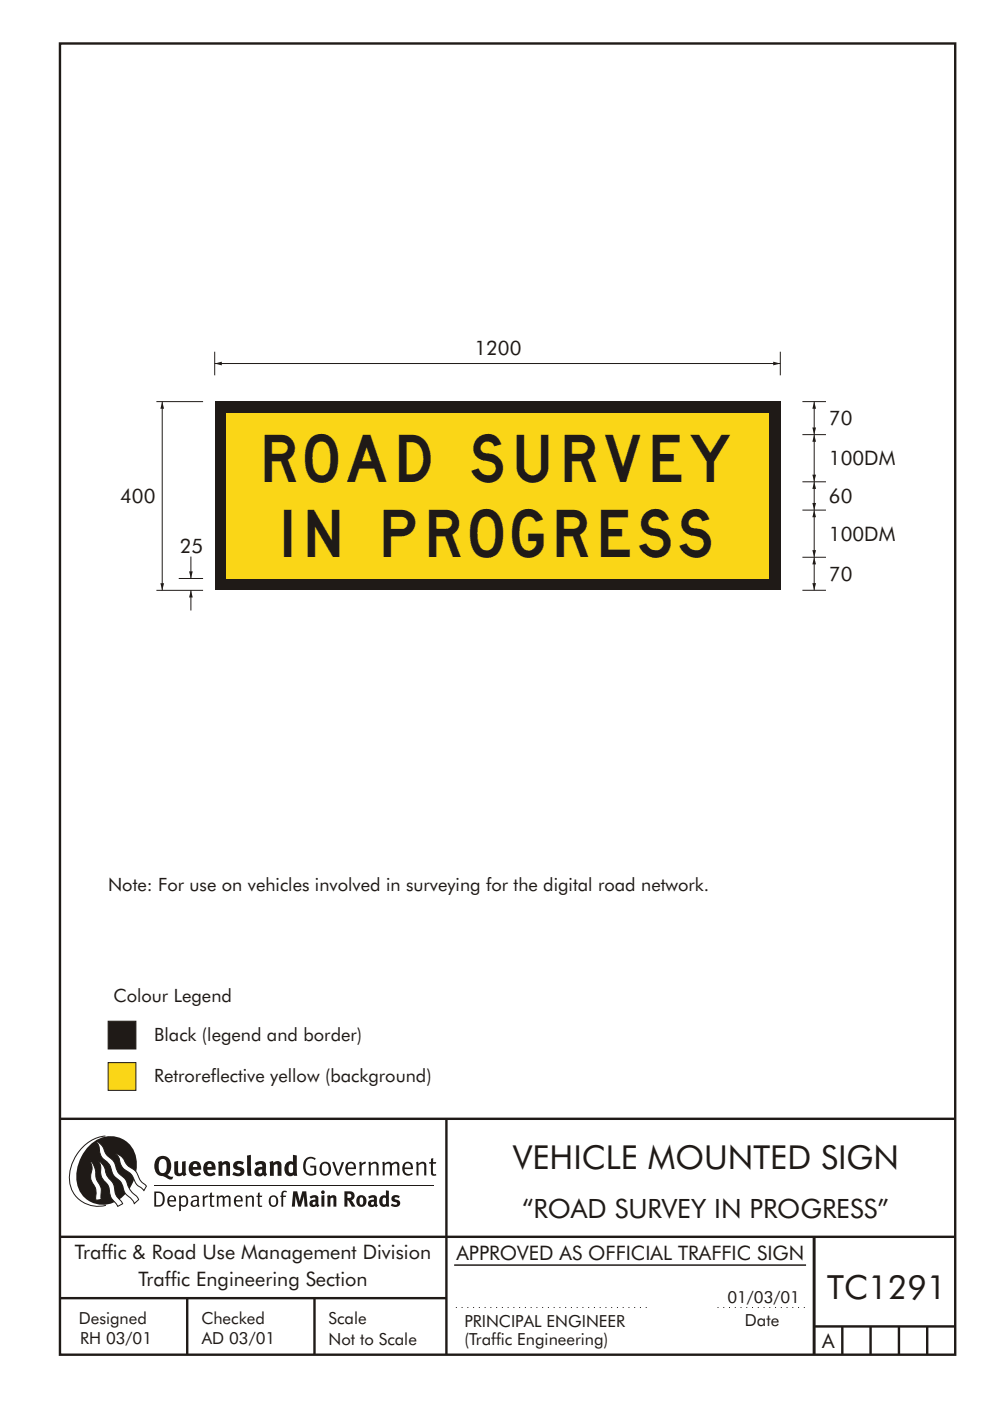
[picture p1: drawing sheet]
<svg xmlns="http://www.w3.org/2000/svg" width="210mm" height="297mm" viewBox="0 0 210 297" stroke-linecap="round" stroke-linejoin="round" font-family="sans-serif">
<g fill="none" stroke="#1f1a17" stroke-width=".51">
<path d="M12.7 9.2h190v278h-190zM12.7 237.2h190M94.7 237.1v50.1M12.7 262.2h190.1M12.7 275.2h82M39.7 275.2v12M66.7 275.2v12M172.7 262.2v25M172.7 281.2h30M178.7 281.2v6M184.7 281.2v6M190.7 281.2v6"/>
<path d="M196.7 281.2v6"/>
</g>
<path d="M96.4 268.2h74.6" fill="none" stroke="#1f1a17" stroke-width=".21"/>
<path d="M96.7 277.2h40.9" fill="none" stroke="#1f1a17" stroke-width=".21" stroke-dasharray=".2 1" stroke-linecap="butt"/>
<g fill="#1f1a17">
<path d="M64.9 245.6a1.61 1.61 0 0 1 2.1 .1l-.2 .2a1.17 1.17 0 0 0-1.4-.1 1.17 1.17 0 0 0-.6 1.2 1.42 1.42 0 0 0 1.2 1.9l.7-.2v-1.2h-.8l-.1-.4h1.3v1.9a1.82 1.82 0 0 1-2.2-.1 1.82 1.82 0 0 1-.6-2.1l.2-.7z" fill-rule="evenodd"/>
<path d="M68.2 246.6a1.77 1.77 0 0 0 .4 2.6 1.39 1.39 0 0 0 1.4-.5 1.39 1.39 0 0 0 .2-1.5 1.19 1.19 0 0 0-2-.6zM68.5 246.8a.83 .83 0 0 1 1 .1 .83 .83 0 0 1 .2 1 .75 .75 0 0 1-.6 1 .75 .75 0 0 1-.8-.8v-.9z" fill-rule="evenodd"/>
<path d="M70.5 246.4l.4-.1 .8 2.4 .8-2.3h.5l-1.1 2.8h-.4z" fill-rule="evenodd"/>
<path d="M73.6 246.7a1.74 1.74 0 0 0 .5 2.5h.9l.5-.3-.2-.3a.89 .89 0 0 1-1.1 .2 .89 .89 0 0 1-.4-.9h1.7a1.15 1.15 0 0 0-.4-1.4 1.15 1.15 0 0 0-1.5 .2zM74 246.9a.67 .67 0 0 1 .8-.1 .67 .67 0 0 1 .3 .7h-1.3z" fill-rule="evenodd"/>
<path d="M76.2 246.4l.4-.1 .1 .5 .5-.4 .5-.1-.2 .5a.61 .61 0 0 0-.8 .6v1.8h-.4z" fill-rule="evenodd"/>
<path d="M78.1 246.4l.5-.1 .1 .5a.89 .89 0 0 1 .9-.5 .89 .89 0 0 1 .7 .8v2.1h-.4v-2.1l-.1-.3-.3-.1-.8 .4v2.1h-.4z" fill-rule="evenodd"/>
<path d="M81.1 246.4l.4-.1 .1 .4a.83 .83 0 0 1 .8-.4 .83 .83 0 0 1 .7 .5 .86 .86 0 0 1 .9-.5 .86 .86 0 0 1 .7 .8v2.1h-.4l-.1-2.3a.5 .5 0 0 0-.8 0l-.2 .2v2.1h-.5v-2.2l-.4-.3-.7 .4v2.1h-.4z" fill-rule="evenodd"/>
<path d="M85.7 246.7a1.74 1.74 0 0 0 .5 2.5h.9l.5-.3-.2-.3a.89 .89 0 0 1-1.1 .2 .89 .89 0 0 1-.4-.9h1.7a1.15 1.15 0 0 0-.5-1.4 1.15 1.15 0 0 0-1.4 .2zM86 246.9a.67 .67 0 0 1 .9-.1 .67 .67 0 0 1 .3 .7h-1.3z" fill-rule="evenodd"/>
<path d="M88.3 246.4l.4-.1 .1 .5a.89 .89 0 0 1 .9-.5 .89 .89 0 0 1 .7 .8v2.1h-.4v-2.1l-.1-.3-.3-.1-.8 .4v2.1h-.4z" fill-rule="evenodd"/>
<path d="M91.5 245.7l.4-.2v.9h.7l-.2 .3h-.5v2.1l.1 .1h.5l.1 .3a.71 .71 0 0 1-1.2-.5v-2h-.3v-.3h.3z" fill-rule="evenodd"/>
<path d="M37 246.3l.8-.2v2a.46 .46 0 0 0 .2 .7 .46 .46 0 0 0 .6-.3v-2.2l.8-.1v2.3l.2 .6-.6 .3-.2-.3a1.03 1.03 0 0 1-1.2 .2 1.03 1.03 0 0 1-.6-1z" fill-rule="evenodd"/>
<path d="M40.4 246.6a1.64 1.64 0 0 0 0 2.3 1.64 1.64 0 0 0 2.3 .1l-.4-.5a.78 .78 0 0 1-.9 .3 .78 .78 0 0 1-.5-.8h1.8a1.37 1.37 0 0 0-.6-1.6 1.37 1.37 0 0 0-1.7 .2zM41 246.9a.48 .48 0 0 1 .7-.1 .48 .48 0 0 1 .2 .6h-1z" fill-rule="evenodd"/>
<path d="M43.5 246.6a1.65 1.65 0 0 0-.2 2 1.65 1.65 0 0 0 1.9 .7l.5-.3-.3-.5a.78 .78 0 0 1-.9 .3 .78 .78 0 0 1-.5-.8h1.8a1.37 1.37 0 0 0-.6-1.6 1.37 1.37 0 0 0-1.7 .2zM44.1 246.9a.48 .48 0 0 1 .6-.1 .48 .48 0 0 1 .2 .6h-.9z" fill-rule="evenodd"/>
<path d="M46.3 246.4l.7-.3 .1 .4a.95 .95 0 0 1 1-.3 .95 .95 0 0 1 .7 .9v2.2h-.8v-2.3l-.3-.2-.5 .3v2.2h-.8z" fill-rule="evenodd"/>
<path d="M49.7 246.5a1.73 1.73 0 0 1 2-.1l-.2 .6-.6-.2a.42 .42 0 0 0-.6 .3l.2 .2a1.23 1.23 0 0 1 1.4 1 1.47 1.47 0 0 1-2.3 .9l-.3-.1 .3-.6 .7 .3a.47 .47 0 0 0 .7-.3 .87 .87 0 0 0-1-.6l-.4-.2-.1-.4z" fill-rule="evenodd"/>
<path d="M54.1 246.6l.3 .6 .3-.2a.62 .62 0 0 1 .9 0v.4a1.21 1.21 0 0 0-1.3 .3 1.21 1.21 0 0 0-.2 1.4 1.19 1.19 0 0 0 1.7 0l.5 .3 .4-.4-.3-.4v-1.3a.96 .96 0 0 0-1.3-1.1zM55 248.1l.6-.1v.6a.43 .43 0 0 1-.6 .1 .43 .43 0 0 1 0-.6z" fill-rule="evenodd"/>
<path d="M57.2 246.4l.7-.3 .1 .4a.95 .95 0 0 1 1-.3 .95 .95 0 0 1 .7 .9v2.2h-.8v-2.3l-.3-.2-.5 .3v2.2h-.8z" fill-rule="evenodd"/>
<path d="M62.2 244.8v1.6a1.29 1.29 0 0 0-1.4 .1 1.29 1.29 0 0 0-.5 1.3 1.24 1.24 0 0 0 .5 1.4 1.24 1.24 0 0 0 1.5-.1l.1 .2h.7l-.1-4.3zM61.5 246.9h.4l.3 .1v1.5l-.3 .2a.48 .48 0 0 1-.6-.5 1.52 1.52 0 0 1 .2-1.3z" fill-rule="evenodd"/>
<path d="M52.4 245l.8-.2 .2 4.5h-.8l-.1-.2z" fill-rule="evenodd"/>
</g>
<path d="M22.4 240.9a9 9 0 0 0-7.4 10.8 6.2 6.2 0 0 0 7.5 3.9M32.7 251.4h59.4" fill="none" stroke="#1f1a17" stroke-width=".21"/>
<path d="M19.1 242.7a5.7 5.7 0 0 1 6.5-1.4 5.7 5.7 0 0 1 3.4 5.7 8.6 8.6 0 0 1-6.2 8.4 5.7 5.7 0 0 1-6.5-7.1 9.9 9.9 0 0 1 2.8-5.6z" fill-rule="evenodd" fill="#1f1a17"/>
<path d="M24.4 244.6a3.1 3.1 0 0 1 2.3 2.1l.8 .8a3.2 3.2 0 0 1 2 2.3l.4 .7 1.2 1-.6 .9-.2-.3a3.5 3.5 0 0 1-1.9-2 3.8 3.8 0 0 0-2.1-2.2 3.5 3.5 0 0 1-1-2.3zM20.4 242a3.4 3.4 0 0 1 1.9 2.4l.7 .9a3.3 3.3 0 0 1 1.7 2.5 4.4 4.4 0 0 0 1.7 2l.3 .3a6.1 6.1 0 0 0 2.5 3.7l.2 .5-.9 .9a6.1 6.1 0 0 0-1.9-2.2l-.4-.7a3.6 3.6 0 0 0-1.9-2.8l-.6-1.1a3.6 3.6 0 0 0-1.9-2.8 3.7 3.7 0 0 1-.8-2.4zM21 246.2a3.4 3.4 0 0 1 1.5 2.7l.6 .9a3.8 3.8 0 0 1 1.4 3.1l.3 .8 1.2 1.5-1 .6-.5-.8a3.2 3.2 0 0 1-1.3-2.8 4.3 4.3 0 0 0-1.4-2.2 4.7 4.7 0 0 1-.5-2.9zM19.2 246.1a5.1 5.1 0 0 1 1.2 3.7l.3 .7a3.1 3.1 0 0 1 .7 3l.1 .8-1.1 .2-.1-.8a3.5 3.5 0 0 0-.9-3.2 3.6 3.6 0 0 1 .1-2.6z" fill-rule="evenodd" fill="#fff" stroke="#1f1a17" stroke-width=".21"/>
<g fill="#1f1a17">
<path d="M33.4 245.5a2.51 2.51 0 0 0 .4 3.7l.8 .2a2.78 2.78 0 0 0 2 .6l.2-.5h-.6l-.7-.4a2.56 2.56 0 0 0 0-3.8 1.83 1.83 0 0 0-2.1 .2zM34 245.9a.87 .87 0 0 1 1 0 .87 .87 0 0 1 .4 .9v.4a1.17 1.17 0 0 1-.9 1.5h-.3a2.38 2.38 0 0 1-.2-2.8z" fill-rule="evenodd"/>
<path d="M33.1 252.9v2.6a1.12 1.12 0 0 0 1.2-.3 1.12 1.12 0 0 0 .2-1.1l-.1-.6-.3-.4zM32.7 252.6h1.1a1.67 1.67 0 0 1 1.2 1.7 1.67 1.67 0 0 1-1.3 1.5h-1zM36.1 253.9l-.2 .6h1.1a.55 .55 0 0 0-.3-.7 .55 .55 0 0 0-.6 .1zM35.8 253.8a.95 .95 0 0 1 1.2-.2 .95 .95 0 0 1 .4 1.1h-1.5a.72 .72 0 0 0 .4 .8 .72 .72 0 0 0 .9-.1l.1 .2a1.15 1.15 0 0 1-1.5 0 1.15 1.15 0 0 1-.2-1.5zM38.4 254.1v1.2a.7 .7 0 0 0 .9 .1 .7 .7 0 0 0 .2-.9 .61 .61 0 0 0-.4-.7 .61 .61 0 0 0-.7 .3zM38 253.5l.3-.1 .1 .4a.95 .95 0 0 1 1.2-.1 .95 .95 0 0 1 .3 1.1 .92 .92 0 0 1-.5 1 .92 .92 0 0 1-1-.2v1.1l-.4 .1zM40.9 254.9a.5 .5 0 0 0 .2 .7 .5 .5 0 0 0 .7-.3v-.7zM40.5 253.8a1 1 0 0 1 1.7 .2v1.4l.2 .3-.2 .2-.3-.3a.78 .78 0 0 1-1.4-.1 .78 .78 0 0 1 .8-1.1h.5a.58 .58 0 0 0-.3-.7 .58 .58 0 0 0-.7 .3zM43 253.5l.3-.1 .1 .4 .3-.3h.5l-.2 .3a.52 .52 0 0 0-.6 .6v1.4h-.4zM44.6 252.9l.4-.1-.1 .7h.6l-.1 .3h-.5v1.5a.35 .35 0 0 0 .6 .3v.2a.57 .57 0 0 1-.6 .1 .57 .57 0 0 1-.3-.5v-1.6h-.3v-.3h.3zM45.9 253.5l.4-.1 .1 .4 .2-.2a.64 .64 0 0 1 1 .2 .7 .7 0 0 1 .8-.4 .7 .7 0 0 1 .5 .7v1.7h-.4v-1.7l-.2-.3-.7 .3v1.7h-.3v-1.6a.38 .38 0 0 0-.3-.5 .38 .38 0 0 0-.5 .3l-.1 .1v1.7h-.4zM50.2 253.9l-.2 .6h1.1a.55 .55 0 0 0-.2-.7 .55 .55 0 0 0-.7 .1zM49.9 253.8a.95 .95 0 0 1 1.2-.2 .95 .95 0 0 1 .4 1.1h-1.5a.72 .72 0 0 0 .4 .8 .72 .72 0 0 0 .9-.1l.1 .2a1.15 1.15 0 0 1-1.5 0 1.15 1.15 0 0 1-.2-1.5zM52.1 253.5l.3-.1 .1 .4a.72 .72 0 0 1 .8-.4 .72 .72 0 0 1 .6 .7v1.7h-.4v-1.5a.45 .45 0 0 0-.3-.6 .45 .45 0 0 0-.5 .3l-.2 .1v1.7h-.3zM54.7 252.9l.4-.1v.7h.6l-.1 .3h-.5v1.5a.35 .35 0 0 0 .5 .3v.2a.57 .57 0 0 1-.6 .1 .57 .57 0 0 1-.3-.5v-1.6h-.3v-.3h.3zM57.6 253.9l-.2 .7a.65 .65 0 0 0 .3 .9 .65 .65 0 0 0 .8-.3l.1-.1a.93 .93 0 0 0-.7-1.4zM57.3 253.8a1.12 1.12 0 0 1 1.4 0 1.12 1.12 0 0 1 .2 1.4 1.01 1.01 0 0 1-1.2 .7 1.01 1.01 0 0 1-.7-1.2zM59.9 252.6l.5-.2 .5 .2-.2 .2-.3-.1-.3 .2v.6h.6l-.1 .3h-.5v2h-.4v-2h-.2v-.3h.2zM62.2 252.6l-.3 3.2h.7l.1-2.2 .6 2.2h.5l.7-2.2 .1 2.2h.7l-.3-3.2h-.9l-.5 2.1-.5-2.1zM65.7 253.7l.3 .5a.51 .51 0 0 1 .5-.3 .51 .51 0 0 1 .4 .4v.1a.88 .88 0 0 0-1.1 .3 .88 .88 0 0 0 .2 1.1 .9 .9 0 0 0 1.1-.1l.3 .3 .4-.4-.3-.3v-1.1a.87 .87 0 0 0-.4-.8 .87 .87 0 0 0-1 .1zM66.4 254.9l.5-.1v.5l-.1 .1h-.3l-.2-.1zM68.2 253.5v2.3h.6v-2.4zM68.1 252.8a.4 .4 0 0 0 .8 0 .4 .4 0 0 0-.8 0zM69.4 253.5l.1 2.3h.6v-1.7a.33 .33 0 0 1 .4-.2 .33 .33 0 0 1 .2 .4v1.5h.7v-1.7a.75 .75 0 0 0-.6-.7 .75 .75 0 0 0-.8 .3v-.3zM73.1 252.6v3.2h.6v-1.3l.3 .2 .7 1.1h.7l-.9-1.4a.94 .94 0 0 0 .7-1 .94 .94 0 0 0-.9-.8zM73.7 253.1a.51 .51 0 0 1 .7 .1 .51 .51 0 0 1-.1 .8h-.6zM75.9 253.7a1.19 1.19 0 0 0-.1 1.8 1.19 1.19 0 0 0 1.7-.1 1.19 1.19 0 0 0 0-1.6 1.19 1.19 0 0 0-1.6-.1zM76.5 253.9h.2a.99 .99 0 0 1 0 1.5 1.06 1.06 0 0 1-.2-1.5zM78.1 253.7l.3 .5a.51 .51 0 0 1 .5-.3 .51 .51 0 0 1 .4 .4v.1a.88 .88 0 0 0-1.1 .3 .88 .88 0 0 0 .2 1.1 .9 .9 0 0 0 1.1-.1l.3 .3 .4-.4-.2-.3v-1.1a.87 .87 0 0 0-.5-.8 .87 .87 0 0 0-1 .1zM78.9 254.9l.4-.1v.5l-.1 .1h-.3l-.2-.1zM81.9 252.4v1.2a1.2 1.2 0 0 0-1.4 .5 1.2 1.2 0 0 0 .2 1.5l.5 .3 .8-.2v.1h.6l-.1-3.3zM81.4 254l.5 .1-.1 1.2a.46 .46 0 0 1-.5 0 .46 .46 0 0 1-.2-.6zM83.3 253.6a.79 .79 0 0 0-.2 1 .79 .79 0 0 0 1 .3 .33 .33 0 0 1 0 .5 .33 .33 0 0 1-.5 0l-.5-.2-.2 .4a1.15 1.15 0 0 0 1.2 .3 1.15 1.15 0 0 0 .8-1 1.49 1.49 0 0 0-1.2-.7 .4 .4 0 0 1 .3-.4 .4 .4 0 0 1 .4 .1l.2 .1 .2-.4a1.47 1.47 0 0 0-1.5 0z" fill-rule="evenodd"/>
</g>
<path d="M22.9 225.3h5.9v5.9h-5.9z" fill-rule="evenodd" fill="#fad617" stroke="#1f1a17" stroke-width=".21"/>
<path d="M22.9 216.5h5.9v5.9h-5.9z" fill-rule="evenodd" fill="#1f1a17" stroke="#1f1a17" stroke-width=".21"/>
<path d="M152.2 277.2h18.8" fill="none" stroke="#1f1a17" stroke-width=".21" stroke-dasharray=".2 1" stroke-linecap="butt"/>
<path d="M45.6 85.2h120v40h-120z" fill="#1f1a17"/>
<path d="M48.1 87.7h115v35h-115z" fill="#fad617"/>
<path d="M172.7 118.2v7" fill="none" stroke="#1f1a17" stroke-width=".21"/>
<g fill="#1f1a17">
<path d="M172.7 118.2l.4 1.5h-.7l.3-1.5 .4 1.5z" fill-rule="evenodd"/>
<path d="M172.4 123.6h.7l-.4 1.6 .4-1.6-.4 1.6z" fill-rule="evenodd"/>
</g>
<path d="M45.6 77.1h120M165.6 74.6v5M170.2 118.2h5M170.2 125.2h5" fill="none" stroke="#1f1a17" stroke-width=".21"/>
<g fill="#1f1a17">
<path d="M45.6 77.1l1.5-.4v.8l-1.5-.4 1.5-.4z" fill-rule="evenodd"/>
<path d="M164 76.7l1.6 .4-1.6 .4v-.8l1.6 .4z" fill-rule="evenodd"/>
</g>
<path d="M45.6 74.6v5M172.7 108.2v10" fill="none" stroke="#1f1a17" stroke-width=".21"/>
<g fill="#1f1a17">
<path d="M172.7 108.2l.4 1.5h-.7l.3-1.5 .4 1.5z" fill-rule="evenodd"/>
<path d="M172.4 116.6h.7l-.4 1.6 .4-1.6-.4 1.6z" fill-rule="evenodd"/>
</g>
<path d="M34.4 85.2v40" fill="none" stroke="#1f1a17" stroke-width=".21"/>
<g fill="#1f1a17">
<path d="M34.4 85.2l.4 1.5h-.8l.4-1.5 .4 1.5z" fill-rule="evenodd"/>
<path d="M34 123.7h.8l-.4 1.5 .4-1.5-.4 1.5z" fill-rule="evenodd"/>
</g>
<path d="M40.5 118v4.7M33.2 125.2h9.9" fill="none" stroke="#1f1a17" stroke-width=".21"/>
<path d="M40.1 121.1h.8l-.4 1.6 .4-1.6-.4 1.6z" fill-rule="evenodd" fill="#1f1a17"/>
<path d="M37.9 122.7h5.2M40.5 125.2v4.2" fill="none" stroke="#1f1a17" stroke-width=".21"/>
<path d="M40.5 125.2l.4 1.5h-.8z" fill-rule="evenodd" fill="#1f1a17"/>
<path d="M33.2 85.2h9.9M172.7 85.2v7M170.2 108.2h5" fill="none" stroke="#1f1a17" stroke-width=".21"/>
<g fill="#1f1a17">
<path d="M172.7 85.2l.4 1.5h-.7l.3-1.5 .4 1.5z" fill-rule="evenodd"/>
<path d="M172.4 90.6h.7l-.4 1.6 .4-1.6-.4 1.6z" fill-rule="evenodd"/>
</g>
<path d="M170.2 85.2h5M170.2 92.2h5M172.7 92.2v10M170.2 102.2h5" fill="none" stroke="#1f1a17" stroke-width=".21"/>
<g fill="#1f1a17">
<path d="M172.7 92.2l.4 1.5h-.7l.3-1.5 .4 1.5z" fill-rule="evenodd"/>
<path d="M172.4 100.6h.7l-.4 1.6 .4-1.6-.4 1.6z" fill-rule="evenodd"/>
</g>
<path d="M172.7 102.2v6" fill="none" stroke="#1f1a17" stroke-width=".21"/>
<g fill="#1f1a17">
<path d="M172.7 102.2l.4 1.5h-.7l.3-1.5 .4 1.5z" fill-rule="evenodd"/>
<path d="M172.4 106.6h.7l-.4 1.6 .4-1.6-.4 1.6z" fill-rule="evenodd"/>
</g>
<g font-size="10" fill="#1f1a17">
<text x="56.2" y="102.2">ROAD SURVEY</text>
<text x="60.3" y="118.2">IN PROGRESS</text>
</g>
<text font-size="7.1" fill="#1f1a17" x="175.5" y="275.4">TC1291</text>
<text font-size="7" fill="#1f1a17" x="108.9" y="247.9">VEHICLE MOUNTED SIGN</text>
<text font-size="5.6" fill="#1f1a17" x="110.8" y="258.2">“ROAD SURVEY IN PROGRESS”</text>
<g font-size="4.2" fill="#1f1a17">
<text x="100.7" y="75.3">1200</text>
<text x="175.9" y="90.1">70</text>
<text x="175.9" y="98.7">100DM</text>
<text x="25.5" y="106.6">400</text>
<text x="175.9" y="106.7">60</text>
<text x="38.1" y="117.3">25</text>
<text x="175.9" y="114.7">100DM</text>
<text x="175.9" y="123.1">70</text>
<text x="15.9" y="267">Traffic &amp; Road Use Management Division</text>
<text x="96.9" y="267.2">APPROVED AS OFFICIAL TRAFFIC SIGN</text>
<text x="29.4" y="272.6">Traffic Engineering Section</text>
<text x="174.4" y="285.8">A</text>
</g>
<g font-size="3.9" fill="#1f1a17">
<text x="22.9" y="189">Note: For use on vehicles involved in surveying for the digital road network.</text>
<text x="24.1" y="212.4">Colour Legend</text>
<text x="32.7" y="220.7">Black (legend and border)</text>
<text x="32.7" y="229.5">Retroreflective yellow (background)</text>
</g>
<g font-size="3.5" fill="#1f1a17">
<text x="16.7" y="280.7">Designed</text>
<text x="42.7" y="280.7">Checked</text>
<text x="69.7" y="280.7">Scale</text>
<text x="98.5" y="281.4">PRINCIPAL ENGINEER</text>
<text x="154.3" y="276.3">01/03/01</text>
<text x="158" y="281.2">Date</text>
<text x="17" y="284.9">RH 03/01</text>
<text x="42.8" y="284.9">AD 03/01</text>
<text x="69.7" y="285.2">Not to Scale</text>
<text x="98.5" y="285.1">(Traffic Engineering)</text>
</g>
</svg>
